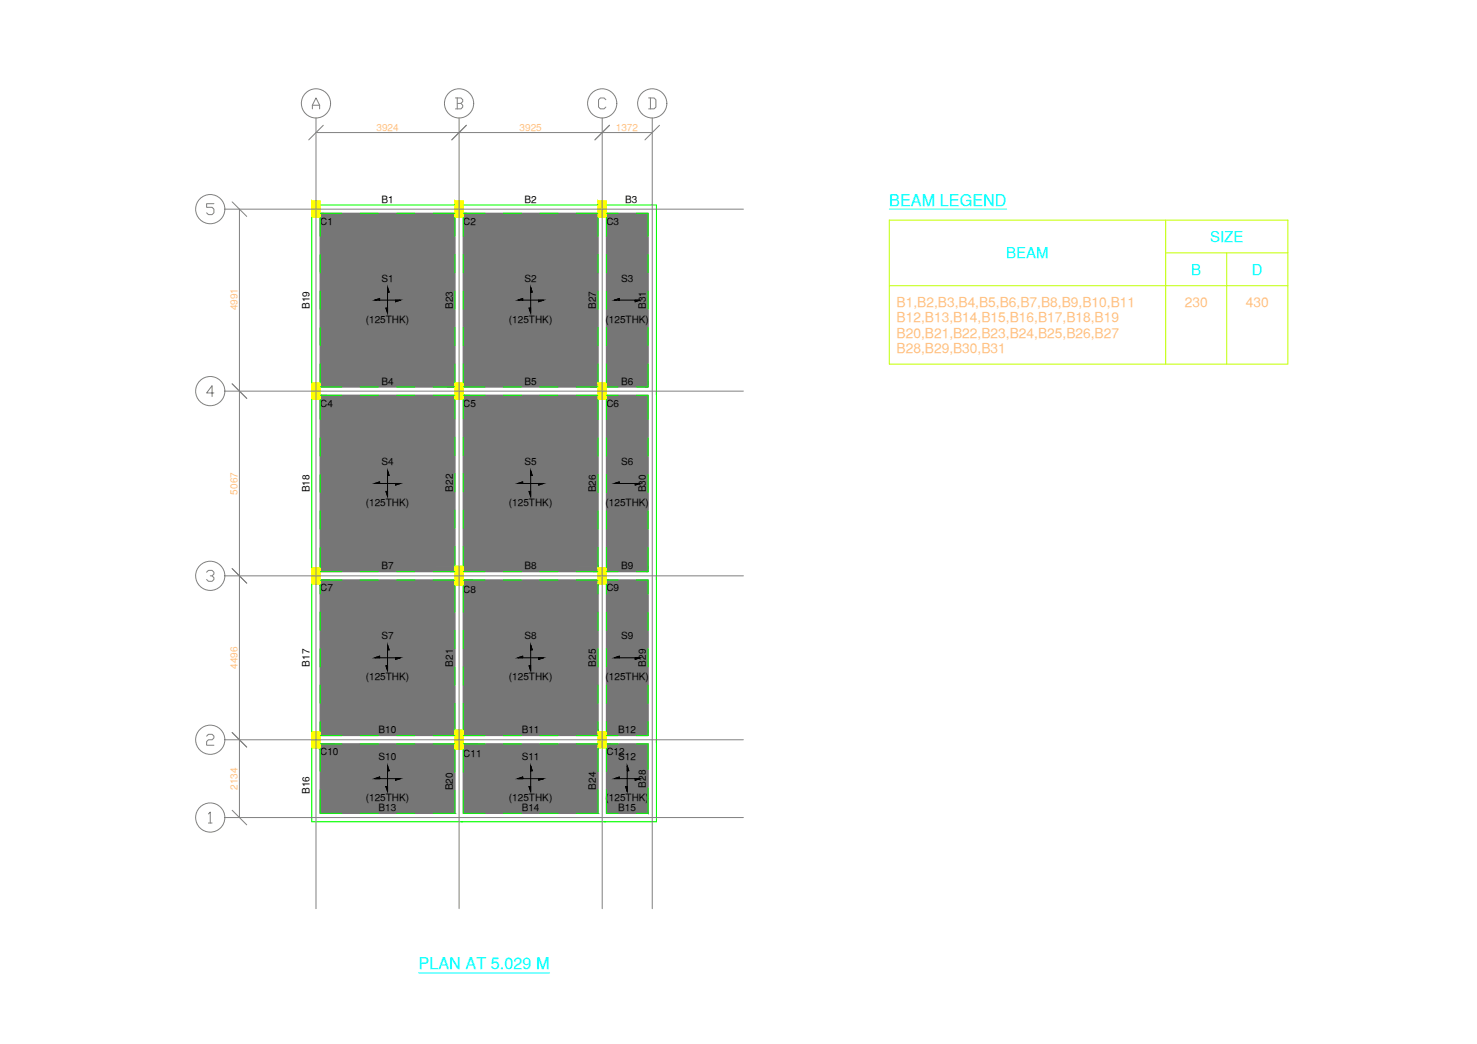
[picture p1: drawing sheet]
<svg xmlns="http://www.w3.org/2000/svg" width="420mm" height="297mm" viewBox="0 0 420 297" stroke-linecap="round" stroke-linejoin="round" font-family="sans-serif">
<!-- layer: Slab -->
<path d="M91.1 60.7h38.3v49.4h-38.3zM131.8 60.7h38.3v49.4h-38.3zM172.5 60.7h11.8v49.4h-11.8zM91.1 112.5h38.3v50.1h-38.3zM131.8 112.5h38.3v50.1h-38.3zM172.5 112.5h11.8v50.1h-11.8zM91.1 165h38.3v44.3h-38.3zM131.8 165h38.3v44.3h-38.3zM172.5 165h11.8v44.3h-11.8zM91.1 211.7h38.3v19.7h-38.3zM131.8 211.7h38.3v19.7h-38.3zM172.5 211.7h11.8v19.7h-11.8z" fill="none" stroke="#767676" stroke-width=".28"/>
<g fill="#767676" stroke="#767676" stroke-width=".28">
<path d="M91.1 60.7l38.3 1.1v-1.1zM91.1 60.7l38.3 1.1h-38.3z"/>
<path d="M91.1 61.8l38.3 47.1v-47.1zM91.1 61.8l38.3 47.1h-38.3z"/>
<path d="M91.1 108.9l38.3 1.2v-1.2zM91.1 108.9l38.3 1.2h-38.3z"/>
<path d="M131.8 60.7l38.3 1.1v-1.1zM131.8 60.7l38.3 1.1h-38.3z"/>
<path d="M131.8 61.8l38.3 47.1v-47.1zM131.8 61.8l38.3 47.1h-38.3z"/>
<path d="M131.8 108.9l38.3 1.2v-1.2zM131.8 108.9l38.3 1.2h-38.3z"/>
<path d="M172.5 60.7l11.8 1.1v-1.1zM172.5 60.7l11.8 1.1h-11.8z"/>
<path d="M172.5 61.8l11.8 47.1v-47.1zM172.5 61.8l11.8 47.1h-11.8z"/>
<path d="M172.5 108.9l11.8 1.2v-1.2zM172.5 108.9l11.8 1.2h-11.8z"/>
<path d="M91.1 112.5l38.3 1.1v-1.1zM91.1 112.5l38.3 1.1h-38.3z"/>
<path d="M91.1 113.6l38.3 47.5v-47.5zM91.1 113.6l38.3 47.5h-38.3z"/>
<path d="M91.1 161.1l38.3 .4v-.4zM91.1 161.1l38.3 .4h-38.3z"/>
<path d="M91.1 161.5l38.3 1.1v-1.1zM91.1 161.5l38.3 1.1h-38.3z"/>
<path d="M131.8 112.5l38.3 1.1v-1.1zM131.8 112.5l38.3 1.1h-38.3z"/>
<path d="M131.8 113.6l38.3 47.5v-47.5zM131.8 113.6l38.3 47.5h-38.3z"/>
<path d="M131.8 161.1l38.3 .4v-.4zM131.8 161.1l38.3 .4h-38.3z"/>
<path d="M131.8 161.5l38.3 1.1v-1.1zM131.8 161.5l38.3 1.1h-38.3z"/>
<path d="M172.5 112.5l11.8 1.1v-1.1zM172.5 112.5l11.8 1.1h-11.8z"/>
<path d="M172.5 113.6l11.8 47.9v-47.9zM172.5 113.6l11.8 47.9h-11.8z"/>
<path d="M172.5 161.5l11.8 1.1v-1.1zM172.5 161.5l11.8 1.1h-11.8z"/>
<path d="M91.1 165l38.3 1.2v-1.2zM91.1 165l38.3 1.2h-38.3z"/>
<path d="M91.1 166.2l38.3 .4v-.4zM91.1 166.2l38.3 .4h-38.3z"/>
<path d="M91.1 166.6l38.3 41.1v-41.1zM91.1 166.6l38.3 41.1h-38.3z"/>
<path d="M91.1 207.7l38.3 .4v-.4zM91.1 207.7l38.3 .4h-38.3z"/>
<path d="M91.1 208.1l38.3 1.2v-1.2zM91.1 208.1l38.3 1.2h-38.3z"/>
<path d="M131.8 165l38.3 1.2v-1.2zM131.8 165l38.3 1.2h-38.3z"/>
<path d="M131.8 166.2l38.3 .4v-.4zM131.8 166.2l38.3 .4h-38.3z"/>
<path d="M131.8 166.6l38.3 41.1v-41.1zM131.8 166.6l38.3 41.1h-38.3z"/>
<path d="M131.8 207.7l38.3 .4v-.4zM131.8 207.7l38.3 .4h-38.3z"/>
<path d="M131.8 208.1l38.3 1.2v-1.2zM131.8 208.1l38.3 1.2h-38.3z"/>
<path d="M172.5 165l11.8 1.2v-1.2zM172.5 165l11.8 1.2h-11.8z"/>
<path d="M172.5 166.2l11.8 41.9v-41.9zM172.5 166.2l11.8 41.9h-11.8z"/>
<path d="M172.5 208.1l11.8 1.2v-1.2zM172.5 208.1l11.8 1.2h-11.8z"/>
<path d="M91.1 211.7l38.3 1.1v-1.1zM91.1 211.7l38.3 1.1h-38.3z"/>
<path d="M91.1 212.8l38.3 .4v-.4zM91.1 212.8l38.3 .4h-38.3z"/>
<path d="M91.1 213.2l38.3 18.2v-18.2zM91.1 213.2l38.3 18.2h-38.3z"/>
<path d="M131.8 211.7l38.3 1.1v-1.1zM131.8 211.7l38.3 1.1h-38.3z"/>
<path d="M131.8 212.8l38.3 .4v-.4zM131.8 212.8l38.3 .4h-38.3z"/>
<path d="M131.8 213.2l38.3 18.2v-18.2zM131.8 213.2l38.3 18.2h-38.3z"/>
<path d="M172.5 211.7l11.8 1.1v-1.1zM172.5 211.7l11.8 1.1h-11.8z"/>
<path d="M172.5 212.8l11.8 18.6v-18.6zM172.5 212.8l11.8 18.6h-11.8z"/>
</g>
<!-- layer: Slab Nos -->
<g fill="#000" stroke="#000" stroke-width=".28">
<path d="M106.6 85.4l1.4-.5v.5zM109.8 87.7h.4v1.3zM110.2 81.8l.5 1.3h-.5zM112.5 85.4h1.4l-1.4 .5zM147.3 85.4l1.4-.5v.5zM150.5 87.7h.5v1.3zM151 81.8l.4 1.3h-.4zM153.2 85.4h1.4l-1.4 .5zM174.8 85.4l1.4-.5v.5zM180.7 85.4h1.4l-1.4 .5zM106.6 137.6l1.4-.5v.5zM109.8 139.8h.4v1.4z"/>
<path d="M110.2 133.9l.5 1.4h-.5zM112.5 137.6h1.4l-1.4 .4zM147.3 137.6l1.4-.5v.5zM150.5 139.8h.5v1.4zM151 133.9l.4 1.4h-.4zM153.2 137.6h1.4l-1.4 .4zM174.8 137.6l1.4-.5v.5zM180.7 137.6h1.4l-1.4 .4zM106.6 187.2l1.4-.5v.5zM109.8 189.4h.4v1.4zM110.2 183.5l.5 1.4h-.5zM112.5 187.2h1.4l-1.4 .4z"/>
<path d="M147.3 187.2l1.4-.5v.5zM150.5 189.4h.5v1.4zM151 183.5l.4 1.4h-.4zM153.2 187.2h1.4l-1.4 .4zM174.8 187.2l1.4-.5v.5zM180.7 187.2h1.4l-1.4 .4zM178.4 217.9l.5 1.4h-.5zM174.8 221.5l1.4-.4v.4zM178 223.8h.4v1.4zM180.7 221.5h1.4l-1.4 .5z"/>
<path d="M110.2 217.9l.5 1.4h-.5zM110.2 219.3h.5z"/>
<path d="M151 217.9l.4 1.4h-.4zM151 219.3h.4z"/>
<path d="M108 221.1v.4zM106.6 221.5h1.4zM106.6 221.5l1.4-.4v.4z"/>
<path d="M109.8 223.8h.4zM109.8 223.8l.4 1.4v-1.4z"/>
<path d="M112.5 221.5h1.4zM112.5 221.5v.5l1.4-.5z"/>
<path d="M148.7 221.1v.4zM147.3 221.5h1.4zM147.3 221.5l1.4-.4v.4z"/>
<path d="M150.5 223.8h.5zM150.5 223.8l.5 1.4v-1.4z"/>
<path d="M153.2 221.5h1.4zM153.2 221.5h1.4zM153.2 221.5h1.4l-1.4 .5z"/>
</g>
<g fill="none" stroke="#000" stroke-width=".28">
<path d="M108 85.4v-.5l-1.4 .5h7.3l-1.4 .5v-.5M110.2 83.1h.5l-.5-1.3v7.2l-.4-1.3h.4M148.7 85.4v-.5l-1.4 .5h7.3l-1.4 .5v-.5M151 83.1h.4l-.4-1.3v7.2l-.5-1.3h.5M176.2 85.4v-.5l-1.4 .5h7.3l-1.4 .5v-.5M108 137.6v-.5l-1.4 .5h7.3l-1.4 .4v-.4M110.2 135.3h.5l-.5-1.4v7.3l-.4-1.4h.4M148.7 137.6v-.5l-1.4 .5h7.3l-1.4 .4v-.4M151 135.3h.4l-.4-1.4v7.3l-.5-1.4h.5M176.2 137.6v-.5l-1.4 .5h7.3l-1.4 .4v-.4M108 187.2v-.5l-1.4 .5h7.3l-1.4 .4v-.4M110.2 184.9h.5l-.5-1.4v7.3l-.4-1.4h.4"/>
<path d="M148.7 187.2v-.5l-1.4 .5h7.3l-1.4 .4v-.4M151 184.9h.4l-.4-1.4v7.3l-.5-1.4h.5M176.2 187.2v-.5l-1.4 .5h7.3l-1.4 .4v-.4M110.2 219.3h.5l-.5-1.4v7.3l-.4-1.4h.4M151 219.3h.4l-.4-1.4v7.3l-.5-1.4h.5M178.4 219.3h.5l-.5-1.4v7.3l-.4-1.4h.4M108 221.5v-.4l-1.4 .4h7.3l-1.4 .5v-.5M148.7 221.5v-.4l-1.4 .4h7.3l-1.4 .5v-.5M176.2 221.5v-.4l-1.4 .4h7.3l-1.4 .5v-.5"/>
</g>
<!-- layer: Column -->
<g fill="#ff0" stroke="#ff0" stroke-width=".28">
<path d="M88.7 57.2l2.4 4.6v-4.6zM88.7 57.2l2.4 4.6h-2.4z"/>
<path d="M129.4 57.2l2.4 4.6v-4.6zM129.4 57.2l2.4 4.6h-2.4z"/>
<path d="M170.1 57.2l2.4 4.6v-4.6zM170.1 57.2l2.4 4.6h-2.4z"/>
<path d="M88.7 108.9l2.4 4.7v-4.7zM88.7 108.9l2.4 4.7h-2.4z"/>
<path d="M129.4 108.9l2.4 4.7v-4.7zM129.4 108.9l2.4 4.7h-2.4z"/>
<path d="M170.1 108.9l2.4 4.7v-4.7zM170.1 108.9l2.4 4.7h-2.4z"/>
<path d="M88.7 161.5l2.4 4.7v-4.7zM88.7 161.5l2.4 4.7h-2.4z"/>
<path d="M129.4 161.1l2.4 5.5v-5.5zM129.4 161.1l2.4 5.5h-2.4z"/>
<path d="M170.1 161.5l2.4 4.7v-4.7zM170.1 161.5l2.4 4.7h-2.4z"/>
<path d="M88.7 208.1l2.4 4.7v-4.7zM88.7 208.1l2.4 4.7h-2.4z"/>
<path d="M129.4 207.7l2.4 5.5v-5.5zM129.4 207.7l2.4 5.5h-2.4z"/>
<path d="M170.1 208.1l2.4 4.7v-4.7zM170.1 208.1l2.4 4.7h-2.4z"/>
</g>
<path d="M88.7 57.2h2.4v4.6h-2.4zM129.4 57.2h2.4v4.6h-2.4zM170.1 57.2h2.4v4.6h-2.4zM88.7 108.9h2.4v4.7h-2.4zM129.4 108.9h2.4v4.7h-2.4zM170.1 108.9h2.4v4.7h-2.4zM88.7 161.5h2.4v4.7h-2.4zM129.4 161.1h2.4v5.5h-2.4zM170.1 161.5h2.4v4.7h-2.4zM88.7 208.1h2.4v4.7h-2.4zM129.4 207.7h2.4v5.5h-2.4zM170.1 208.1h2.4v4.7h-2.4z" fill="none" stroke="#ff0" stroke-width=".28"/>
<!-- layer: Beam -->
<g fill="none" stroke="#0f0" stroke-width=".28">
<path d="M91.1 58.3h38.3M131.8 58.3h38.3M172.5 58.3h14.2v175.5h-98v-21M88.7 61.8v47.1M91.1 60.7h6.2M91.1 61.8v5.4M91.1 72.4v5.2M102.5 60.7h5.2M112.8 60.7h5.2M123.2 60.7h6.2M129.4 61.8v5.4M129.4 72.4v5.2"/>
<path d="M131.8 60.7h6.2M131.8 61.8v5.4M131.8 72.4v5.2M143.2 60.7h5.2M153.6 60.7h5.1M163.9 60.7h6.2M170.1 61.8v5.4M170.1 72.4v5.2M172.5 60.7h3.3M172.5 61.8v5.4M172.5 72.4v5.2M181 60.7h3.3v6.5"/>
<path d="M184.3 72.4v5.2M91.1 82.8v5.2M91.1 93.2v5.2M129.4 82.8v5.2M129.4 93.2v5.2M131.8 82.8v5.2M131.8 93.2v5.2M170.1 82.8v5.2M170.1 93.2v5.2M172.5 82.8v5.2M172.5 93.2v5.2M184.3 82.8v5.2"/>
<path d="M184.3 93.2v5.2M88.7 113.6v47.9M91.1 110.1h6.2M91.1 112.5h6.2M91.1 103.5v5.4M91.1 113.6v5.8M102.5 110.1h5.2M102.5 112.5h5.2M112.8 110.1h5.2M112.8 112.5h5.2M123.2 110.1h6.2M123.2 112.5h6.2"/>
<path d="M129.4 103.5v5.4M129.4 113.6v5.6M131.8 110.1h6.2M131.8 112.5h6.2M131.8 103.5v5.4M131.8 113.6v5.6M143.2 110.1h5.2M143.2 112.5h5.2M153.6 110.1h5.1M153.6 112.5h5.1M163.9 110.1h6.2M163.9 112.5h6.2"/>
<path d="M170.1 103.5v5.4M170.1 113.6v5.8M172.5 110.1h3.3M172.5 112.5h3.3M172.5 103.5v5.4M172.5 113.6v5.8M181 112.5h3.3v6.9M184.3 103.5v6.6h-3.3M91.1 124.6v5.2M91.1 135v5.2M129.4 124.4v5.2M129.4 134.8v5.1"/>
<path d="M131.8 124.4v5.2M131.8 134.8v5.1M170.1 124.6v5.2M170.1 135v5.2M172.5 124.6v5.2M172.5 135v5.2M184.3 124.6v5.2M184.3 135v5.2M91.1 145.3v5.2M91.1 155.7v5.8M129.4 145.1v5.2M129.4 155.5v5.6"/>
<path d="M131.8 145.1v5.2M131.8 155.5v5.6M170.1 145.3v5.2M170.1 155.7v5.8M172.5 145.3v5.2M172.5 155.7v5.8M184.3 155.7v6.9h-3.3M184.3 145.3v5.2M88.7 166.2v41.9M91.1 162.6h6.2M91.1 165h6.2M91.1 166.2v2.8"/>
<path d="M91.1 174.2v5.2M102.5 162.6h5.2M102.5 165h5.2M112.8 162.6h5.2M112.8 165h5.2M123.2 162.6h6.2M123.2 165h6.2M129.4 166.6v7.6M129.4 179.4v5.2M131.8 162.6h6.2M131.8 165h6.2M131.8 166.6v7.6"/>
<path d="M131.8 179.4v5.2M143.2 162.6h5.2M143.2 165h5.2M153.6 162.6h5.1M153.6 165h5.1M163.9 162.6h6.2M163.9 165h6.2M170.1 166.2v2.8M170.1 174.2v5.2M172.5 162.6h3.3M172.5 165h3.3M172.5 166.2v2.8"/>
<path d="M172.5 174.2v5.2M181 165h3.3v4M184.3 174.2v5.2M91.1 184.6v5.1M91.1 194.9v5.2M129.4 189.7v5.2M131.8 189.7v5.2M170.1 184.6v5.1M170.1 194.9v5.2M172.5 184.6v5.1M172.5 194.9v5.2M184.3 184.6v5.1"/>
<path d="M184.3 194.9v5.2M91.1 209.3h6.2M91.1 211.7h6.2M91.1 205.3v2.8M91.1 212.8v6.7M102.5 209.3h5.2M102.5 211.7h5.2M112.8 209.3h5.2M112.8 211.7h5.2M123.2 209.3h6.2M123.2 211.7h6.2M129.4 200.1v7.6"/>
<path d="M129.4 213.2v6.5M131.8 209.3h6.2M131.8 211.7h6.2M131.8 200.1v7.6M131.8 213.2v6.5M143.2 209.3h5.2M143.2 211.7h5.2M153.6 209.3h5.1M153.6 211.7h5.1M163.9 209.3h6.2M163.9 211.7h6.2M170.1 205.3v2.8"/>
<path d="M170.1 212.8v6.7M172.5 209.3h3.3M172.5 211.7h3.3M172.5 205.3v2.8M172.5 212.8v6.7M181 211.7h3.3v7.2M184.3 205.3v4h-3.3M91.1 224.7v6.7h6.2M102.5 231.4h5.2M112.8 231.4h5.2M129.4 224.9v6.5h-6.2M131.8 224.9v6.5h6.2"/>
<path d="M143.2 231.4h5.2M153.6 231.4h5.1M170.1 224.7v6.7h-6.2M172.5 224.7v6.7h3.3M184.3 224.1v7.3h-3.3"/>
</g>
<!-- layer: Grid Line -->
<g fill="none" stroke="#808080" stroke-width=".28">
<path d="M88.9 31v-1.1l1-2 1 2v1.1M88.9 29.9h2M89.9 33.6v224.9M89.9 37.7h95.6M92 35.6l-4.2 4.2M129.6 27.9h1.5l.5 .5v.5l-.5 .5M130.1 29.4h1l.5 .5v.6l-.5 .5h-1.5M130.1 27.9v3.1M130.6 33.6v224.9M132.7 35.6l-4.2 4.2M171.3 33.6v224.9M172.3 28.4l-.5-.5h-1l-.5 .5v2.1l.5 .5h1l.5-.5"/>
<path d="M173.4 35.6l-4.2 4.2M184.5 27.9h1.6l.5 .5v2.1l-.5 .5h-1.6M185 27.9v3.1M185.5 33.6v224.9M187.6 35.6l-4.1 4.2M60.9 58h-2.1v1h1.5l.6 .5v1l-.6 .6h-1l-.5-.6M64 59.5h147.5M66 57.4l4.2 4.2M68.1 59.5v173.1M60.9 111.8h-2.1l1.5-2.1v3.1M64 111.3h147.5M66 109.2l4.2 4.2"/>
<path d="M58.8 162.8l.5-.5h1l.6 .5v.5l-.6 .5h-.5M60.3 163.8l.6 .6v.5l-.6 .5h-1l-.5-.5M64 163.8h147.5M66 161.8l4.2 4.1M58.8 209.4l.5-.5h1l.6 .5v.6l-.6 .5h-1l-.5 .5v1h2.1M64 210.5h147.5M66 208.4l4.2 4.2M59.3 231.6l.5-.5v3.1M59.3 234.2h1M64 232.6h147.5M66 230.5l4.2 4.2"/>
<circle cx="89.9" cy="29.4" r="4.2"/>
<circle cx="130.6" cy="29.4" r="4.2"/>
<circle cx="171.3" cy="29.4" r="4.2"/>
<circle cx="185.5" cy="29.4" r="4.2"/>
<circle cx="59.8" cy="59.5" r="4.2"/>
<circle cx="59.8" cy="111.3" r="4.2"/>
<circle cx="59.8" cy="163.8" r="4.2"/>
<circle cx="59.8" cy="210.5" r="4.2"/>
<circle cx="59.8" cy="232.6" r="4.2"/>
</g>
<!-- layer: Label -->
<path d="M253 59.5h33.4M119.1 276.8h37.3" fill="none" stroke="#0ff" stroke-width=".28"/>
<!-- layer: Schedule Border -->
<path d="M253 62.6h113.4v41h-113.4zM331.6 72h34.8M331.6 62.6v41M349 72v31.6M253 81.3h113.4" fill="none" stroke="#bfff00" stroke-width=".28"/>
<g font-size="4.6" fill="#0ff">
<text x="253" y="58.5">BEAM LEGEND</text>
<text x="119.1" y="275.8">PLAN AT 5.029 M</text>
</g>
<g font-size="4.3" fill="#0ff">
<text x="344.2" y="68.8">SIZE</text>
<text x="286.2" y="73.5">BEAM</text>
<text x="338.9" y="78.2">B</text>
<text x="356.1" y="78.2">D</text>
</g>
<g font-size="3.9" fill="#ffbf7f">
<text x="255" y="87.3">B1,B2,B3,B4,B5,B6,B7,B8,B9,B10,B11</text>
<text x="337" y="87.3">230</text>
<text x="354.4" y="87.3">430</text>
<text x="255" y="91.7">B12,B13,B14,B15,B16,B17,B18,B19</text>
<text x="255" y="96.1">B20,B21,B22,B23,B24,B25,B26,B27</text>
<text x="255" y="100.5">B28,B29,B30,B31</text>
</g>
<g font-size="2.8" fill="#ffbf7f">
<text x="107.1" y="37.1">3924</text>
<text x="147.8" y="37.1">3925</text>
<text x="175.2" y="37.1">1372</text>
<text x="67.5" y="88.3" transform="rotate(-90 67.5 88.3)">4991</text>
<text x="67.5" y="140.7" transform="rotate(-90 67.5 140.7)">5067</text>
<text x="67.5" y="190.3" transform="rotate(-90 67.5 190.3)">4496</text>
<text x="67.5" y="224.7" transform="rotate(-90 67.5 224.7)">2134</text>
</g>
<g font-size="2.8">
<text x="108.5" y="57.7">B1</text>
<text x="149.2" y="57.7">B2</text>
<text x="177.9" y="57.7">B3</text>
<text x="91.1" y="63.9">C1</text>
<text x="131.8" y="63.9">C2</text>
<text x="172.5" y="63.9">C3</text>
<text x="108.5" y="80.1">S1</text>
<text x="149.2" y="80.1">S2</text>
<text x="176.7" y="80.1">S3</text>
<text x="88.1" y="87.9" transform="rotate(-90 88.1 87.9)">B19</text>
<text x="128.8" y="87.9" transform="rotate(-90 128.8 87.9)">B23</text>
<text x="169.5" y="87.9" transform="rotate(-90 169.5 87.9)">B27</text>
<text x="183.7" y="87.9" transform="rotate(-90 183.7 87.9)">B31</text>
<text x="104.1" y="91.8">(125THK)</text>
<text x="144.8" y="91.8">(125THK)</text>
<text x="172.3" y="91.8">(125THK)</text>
<text x="108.5" y="109.5">B4</text>
<text x="149.2" y="109.5">B5</text>
<text x="176.7" y="109.5">B6</text>
<text x="91.1" y="115.7">C4</text>
<text x="131.8" y="115.7">C5</text>
<text x="172.5" y="115.7">C6</text>
<text x="108.5" y="132.3">S4</text>
<text x="149.2" y="132.3">S5</text>
<text x="176.7" y="132.3">S6</text>
<text x="88.1" y="140.1" transform="rotate(-90 88.1 140.1)">B18</text>
<text x="104.1" y="144">(125THK)</text>
<text x="128.8" y="139.9" transform="rotate(-90 128.8 139.9)">B22</text>
<text x="144.8" y="144">(125THK)</text>
<text x="169.5" y="140.1" transform="rotate(-90 169.5 140.1)">B26</text>
<text x="172.3" y="144">(125THK)</text>
<text x="183.7" y="140.1" transform="rotate(-90 183.7 140.1)">B30</text>
<text x="108.5" y="162">B7</text>
<text x="149.2" y="162">B8</text>
<text x="176.7" y="162">B9</text>
<text x="91.1" y="168.2">C7</text>
<text x="131.8" y="168.7">C8</text>
<text x="172.5" y="168.2">C9</text>
<text x="108.5" y="181.9">S7</text>
<text x="149.2" y="181.9">S8</text>
<text x="176.7" y="181.9">S9</text>
<text x="88.1" y="189.7" transform="rotate(-90 88.1 189.7)">B17</text>
<text x="128.8" y="189.7" transform="rotate(-90 128.8 189.7)">B21</text>
<text x="169.5" y="189.7" transform="rotate(-90 169.5 189.7)">B25</text>
<text x="183.7" y="189.7" transform="rotate(-90 183.7 189.7)">B29</text>
<text x="104.1" y="193.6">(125THK)</text>
<text x="144.8" y="193.6">(125THK)</text>
<text x="172.3" y="193.6">(125THK)</text>
<text x="107.7" y="208.7">B10</text>
<text x="148.4" y="208.7">B11</text>
<text x="175.9" y="208.7">B12</text>
<text x="91.1" y="214.9">C10</text>
<text x="131.8" y="215.3">C11</text>
<text x="172.5" y="214.9">C12</text>
<text x="107.7" y="216.2">S10</text>
<text x="148.4" y="216.2">S11</text>
<text x="175.9" y="216.2">S12</text>
<text x="88.1" y="225.8" transform="rotate(-90 88.1 225.8)">B16</text>
<text x="104.1" y="228">(125THK)</text>
<text x="128.8" y="224.9" transform="rotate(-90 128.8 224.9)">B20</text>
<text x="144.8" y="228">(125THK)</text>
<text x="169.5" y="224.6" transform="rotate(-90 169.5 224.6)">B24</text>
<text x="172.3" y="228">(125THK)</text>
<text x="183.7" y="224.1" transform="rotate(-90 183.7 224.1)">B28</text>
<text x="107.7" y="230.8">B13</text>
<text x="148.4" y="230.8">B14</text>
<text x="175.9" y="230.8">B15</text>
</g>
</svg>
